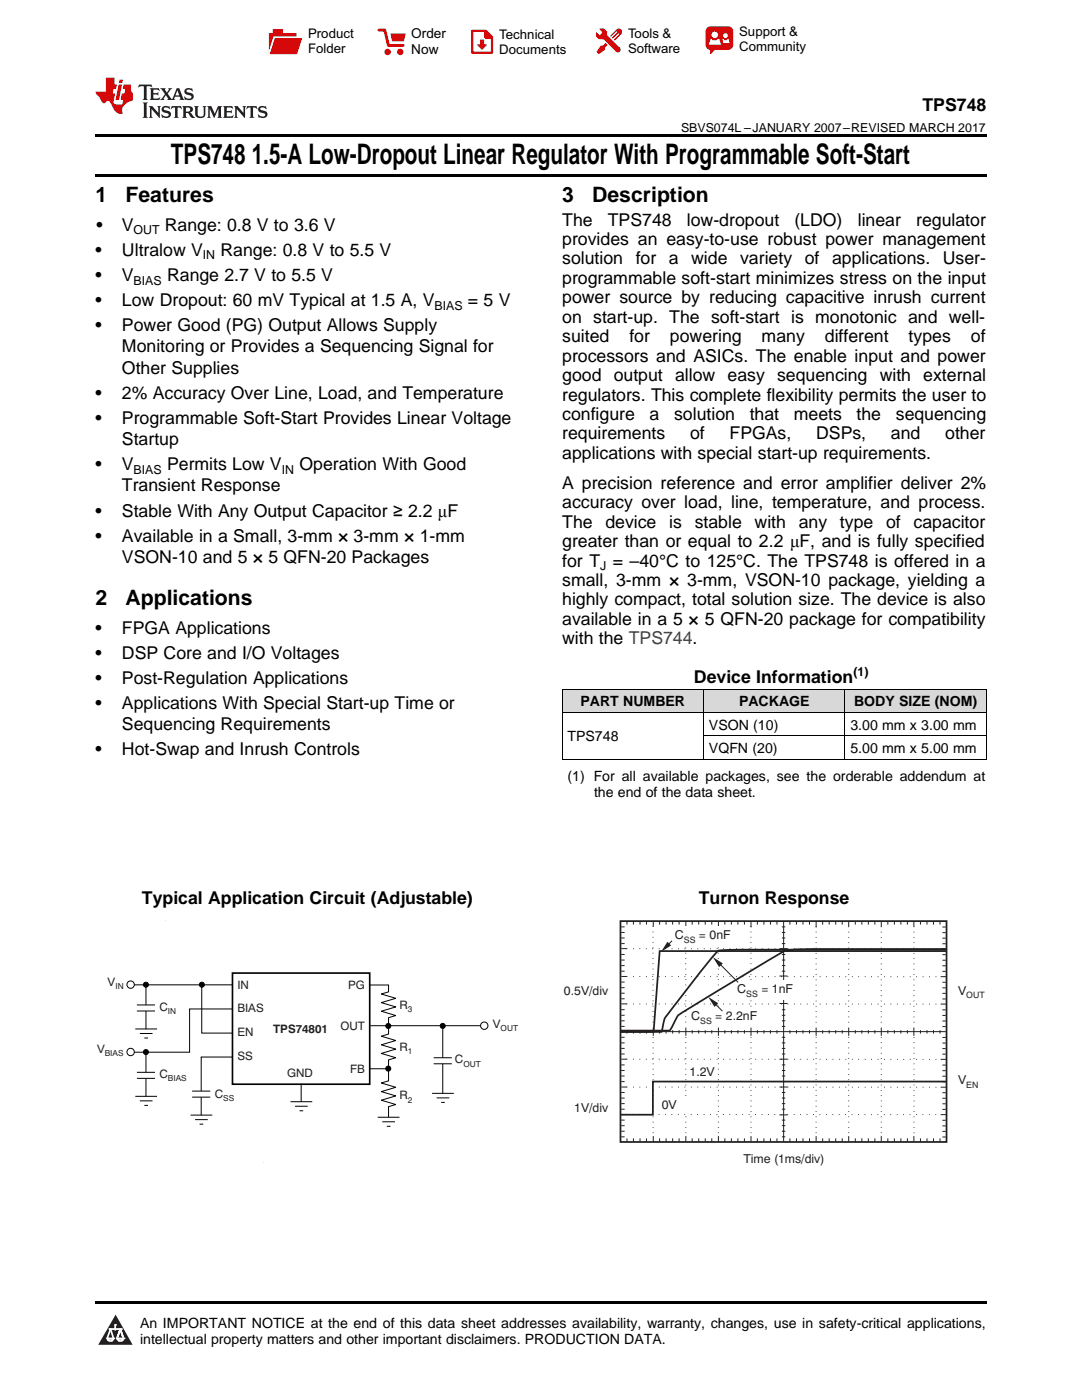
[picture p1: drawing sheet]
<svg xmlns="http://www.w3.org/2000/svg" width="216mm" height="279mm" viewBox="0 0 216 279" stroke-linecap="round" stroke-linejoin="round" font-family="sans-serif">
<g fill="#d8d8d8">
<path d="M112.2 137.6h28.2v4.6h-28.2z"/>
<path d="M140.4 137.6h28.2v4.6h-28.2z"/>
<path d="M168.6 137.6h28.2v4.6h-28.2z"/>
</g>
<path d="M23.1 262.4l3.4 6h-6.9z" fill="#231f20"/>
<path d="M21.4 267.1h1.2l-.3 .5h-.3a.55 .55 0 0 1-.6-.5z" fill-rule="evenodd" fill="#fff"/>
<path d="M21.4 267.1h1.2l-.3 .5h-.3a.55 .55 0 0 1-.6-.5z" fill="none" stroke="#231f20" stroke-width=".34"/>
<path d="M21.4 267.1l1.2 .1-.3 .4h-.5z" fill="none" stroke="#fff" stroke-width=".34"/>
<path d="M23 265.3h.1" fill="none" stroke="#fff" stroke-width=".34"/>
<path d="M23 264.4v.9z" fill="#fff"/>
<path d="M23 264.4v.9z" fill="none" stroke="#fff" stroke-width=".34"/>
<circle cx="23" cy="264.4" r=".17" fill="#fff"/>
<path d="M21.9 265.2h.1" fill="none" stroke="#fff" stroke-width=".34"/>
<path d="M21.9 265.2h2.3z" fill="#fff"/>
<path d="M21.9 265.2h2.3z" fill="none" stroke="#fff" stroke-width=".34"/>
<circle cx="24.2" cy="265.2" r=".17" fill="#fff"/>
<path d="M23.3 267.1h.1" fill="none" stroke="#fff" stroke-width=".34"/>
<path d="M24 265.2l-.7 1.9z" fill="#fff"/>
<path d="M24 265.2l-.7 1.9z" fill="none" stroke="#fff" stroke-width=".34"/>
<path d="M24 265.2l.7 1.9z" fill="#fff"/>
<path d="M24 265.2l.7 1.9z" fill="none" stroke="#fff" stroke-width=".34"/>
<path d="M24.6 267.1h.1" fill="none" stroke="#fff" stroke-width=".34"/>
<circle cx="21.4" cy="267.1" r=".17" fill="#fff"/>
<path d="M22.1 265.2l-.7 1.9z" fill="#fff"/>
<path d="M22.1 265.2l-.7 1.9z" fill="none" stroke="#fff" stroke-width=".34"/>
<path d="M22.1 265.2l.5 1.9z" fill="#fff"/>
<path d="M22.1 265.2l.5 1.9z" fill="none" stroke="#fff" stroke-width=".34"/>
<circle cx="22.6" cy="267.1" r=".17" fill="#fff"/>
<path d="M23.4 267.1h1.3a.65 .65 0 0 1-.7 .5 .65 .65 0 0 1-.6-.5z" fill-rule="evenodd" fill="#fff"/>
<path d="M23.4 267.1h1.3a.65 .65 0 0 1-.7 .5 .65 .65 0 0 1-.6-.5z" fill="none" stroke="#231f20" stroke-width=".34"/>
<path d="M23.4 267.1h1.3l-.4 .5h-.6z" fill="none" stroke="#fff" stroke-width=".34"/>
<path d="M23.3 267.1h.1" fill="none" stroke="#fff" stroke-width=".34"/>
<circle cx="24.7" cy="267.1" r=".17" fill="#fff"/>
<path d="M19 259.7h177.8v.5h-177.8z" fill="#000"/>
<path d="M125 189.3l63 .1M125 194.9h63M125 200.4h63M125 216.9l63 .1M125 211.4h63M125 222.4h62.9" fill="none" stroke="#231f20" stroke-width=".2" stroke-dasharray=".2 1.1" stroke-linecap="butt"/>
<path d="M123.8 183.8h65.1v44.1h-65.1zM188.8 215.9h-58.5v6.6h-6.5" fill="none" stroke="#231f20" stroke-width=".35"/>
<g fill="none" stroke="#231f20" stroke-width=".2" stroke-dasharray=".2 .9" stroke-linecap="butt">
<path d="M130.3 184.9v20.1M136.8 184.9v20.1M143.3 184.9v20.1M149.8 184.9v20.1M162.8 184.9v20.1M169.3 184.9v20.1M175.8 184.9v20.1M182.4 184.9v20.1M130.3 206.9v20.2M136.8 206.9v20.2M143.3 206.9v20.2M149.9 206.9v20.2"/>
<path d="M162.8 206.9v20.2M169.3 206.9v20.2M175.9 206.9v20.2M182.4 206.9v20.2"/>
</g>
<g fill="none" stroke="#231f20" stroke-width=".2">
<path d="M124 199.3h.6M124 198.2h.6M124 197.1h.6M124 196h.6M124 193.8h.6M124 192.7h.6M124 191.6h.6M124 190.5h.6M124 188.3h.6M124 187.2h.6M124 186.1h.6M124 185h.6"/>
<path d="M124 194.9h1.1M124 189.3h1.1M125.1 183.8v.7M126.4 183.8v.7M127.7 183.8v.7M129 183.8v.7M130.4 184v.9M131.6 183.8v.7M132.9 183.8v.7M134.2 183.8v.7M135.5 183.8v.7M136.9 184v1"/>
<path d="M138.1 183.8v.7M139.4 183.8v.7M140.7 183.8v.7M142 183.8v.7M143.4 184v1M144.6 183.8v.7M145.9 183.8v.7M147.2 183.8v.7M148.5 183.8v.7M149.9 184v1.1M151.1 183.8v.7M152.4 183.8v.7"/>
<path d="M153.7 183.8v.7M155 183.8v.7M155.5 189.3h1.6M155.5 194.8h1.6M156 199.3h.7M156 198.2h.7M156 197.1h.7M156 196h.7M156 193.8h.7M156 192.7h.7M156 191.6h.7M156 190.5h.7"/>
<path d="M156 188.3h.7M156 187.2h.7M156 186.1h.7M156 185h.7M156.4 183.8v44.1M157.6 183.8v.7M158.9 183.8v.7M160.2 183.8v.7M161.5 183.8v.7M162.9 184v1.1M164.2 183.8v.7M165.5 183.8v.7"/>
<path d="M166.8 183.8v.7M168.1 183.8v.7M169.3 184v.9M170.7 183.8v.7M172 183.8v.7M173.3 183.8v.7M174.6 183.8v.7M175.8 184v.9M177.2 183.8v.7M178.5 183.8v.7M179.8 183.8v.7M181.1 183.8v.7"/>
<path d="M182.3 184v.9M183.7 183.8v.7M185 183.8v.7M186.3 183.8v.7M187.6 183.8v.7M187.7 194.9h1.1M187.7 189.4h1.1M188 190.5h.7M188 187.2h.7M188 199.4h.7M188 198.2h.7M188 197.1h.7"/>
<path d="M188 196h.7M188 193.9h.7M188 192.7h.7M188 191.6h.7M188 188.3h.7M188 186.1h.7M188 185h.7M123.8 205.9h64.9M124 219.1h.6M124 218h.6M124 215.9h.6M124 214.7h.6"/>
<path d="M124 213.6h.6M124 212.5h.6M124 210.3h.6M124 209.2h.6M124 208.1h.6M124 207h.6M124 204.8h.6M124 203.7h.6M124 202.6h.6M124 201.5h.6M124 200.3h1.1M124 211.4h1.1"/>
<path d="M124 216.9h1.1M125.1 205.6v.7M126.4 205.6v.7M127.7 205.6v.7M129 205.6v.7M130.4 205.1v1.6M131.6 205.6v.7M132.9 205.6v.7M134.2 205.6v.7M135.5 205.6v.7M136.9 205.1v1.6M138.1 205.6v.7"/>
<path d="M139.4 205.6v.7M140.7 205.6v.7M142 205.6v.7M143.4 205.1v1.6M144.6 205.6v.7M145.9 205.6v.7M147.2 205.6v.7M148.5 205.6v.7M149.9 205.1v1.6M151.1 205.6v.7M152.4 205.6v.7M153.7 205.6v.7"/>
<path d="M155 205.6v.7M155.5 211.4h1.6M155.5 216.9h1.6M155.5 200.3h1.6M156 219.1h.7M156 218h.7M156 215.9h.7M156 214.7h.7M156 213.6h.7M156 212.5h.7M156 210.3h.7M156 209.2h.7"/>
<path d="M156 208.1h.7M156 207h.7M156 204.8h.7M156 203.7h.7M156 202.6h.7M156 201.5h.7M157.6 205.6v.7M158.9 205.6v.7M160.2 205.6v.7M161.5 205.6v.7M162.9 205.1v1.6M164.2 205.6v.7"/>
<path d="M165.5 205.6v.7M166.8 205.6v.7M168.1 205.6v.7M169.3 205.1v1.6M170.7 205.6v.7M172 205.6v.7M173.3 205.6v.7M174.6 205.6v.7M175.8 205.1v1.6M177.2 205.6v.7M178.5 205.6v.7M179.8 205.6v.7"/>
<path d="M181.1 205.6v.7M182.3 205.1v1.6M183.7 205.6v.7M185 205.6v.7M186.3 205.6v.7M187.6 205.6v.7M187.7 200.4h1.1M187.7 211.4h1.1M187.7 217h1.1M188 218.1h.7M188 213.7h.7M188 210.4h.7"/>
<path d="M188 202.7h.7M188 219.2h.7M188 215.9h.7M188 214.8h.7M188 212.6h.7M188 209.3h.7M188 208.2h.7M188 207h.7M188 204.9h.7M188 203.8h.7M188 201.5h.7M124 226.9h.6"/>
<path d="M124 225.8h.6M124 224.7h.6M124 223.5h.6M124 221.4h.6M124 220.3h.6M124 222.4h1.1M125.1 227.2v.7M126.4 227.2v.7M127.7 227.2v.7M129 227.2v.7M130.4 226.7v1.1M131.6 227.2v.7"/>
<path d="M132.9 227.2v.7M134.2 227.2v.7M135.5 227.2v.7M136.9 226.7v1.1M138.1 227.2v.7M139.4 227.2v.7M140.7 227.2v.7M142 227.2v.7M143.4 226.7v1.1M144.6 227.2v.7M145.9 227.2v.7M147.2 227.2v.7"/>
<path d="M148.5 227.2v.7M149.9 226.7v1.1M151.1 227.2v.7M152.4 227.2v.7M153.7 227.2v.7M155 227.2v.7M155.5 222.5h1.6M156 226.9h.7M156 225.8h.7M156 224.7h.7M156 223.5h.7M156 221.4h.7"/>
<path d="M156 220.3h.7M157.6 227.2v.7M158.9 227.2v.7M160.2 227.2v.7M161.5 227.2v.7M162.9 226.7v1.1M164.2 227.2v.7M165.5 227.2v.7M166.8 227.2v.7M168.1 227.2v.7M169.3 226.7v1.1M170.7 227.2v.7"/>
<path d="M172 227.2v.7M173.3 227.2v.7M174.6 227.2v.7M175.8 226.7v1.1M177.2 227.2v.7M178.5 227.2v.7M179.8 227.2v.7M181.1 227.2v.7M182.3 226.7v1.1M183.7 227.2v.7M185 227.2v.7M186.3 227.2v.7"/>
<path d="M187.6 227.2v.7M187.7 222.4h1.1M188 225.8h.7M188 224.7h.7M188 221.4h.7M188 226.9h.7M188 223.6h.7M188 220.3h.7"/>
</g>
<g fill="#fff">
<path d="M137.7 201h14.1v4h-14.1z" fill-rule="evenodd"/>
<path d="M147.1 195.7h11.5v3.9h-11.5z" fill-rule="evenodd"/>
<path d="M134.3 184.9h11.9v3.9h-11.9z" fill-rule="evenodd"/>
<path d="M130.7 218.7h7v3.4h-7z" fill-rule="evenodd"/>
</g>
<path d="M188.7 189.4h-9.9a362.4 362.4 0 0 0-21.3 .2 4.4 4.4 0 0 0-2.4 1l-17.5 10.6a6.6 6.6 0 0 0-2.5 1.8l-1 2-.5 .7h-9.8M188.7 189.5l-43.4 .1a3.4 3.4 0 0 0-2.2 .4l-3.4 4.1-6.2 8a4.6 4.6 0 0 0-1.3 3.2l-.2 .6h-8.1M188.8 189.8h-57.2l-1.2 16.1h-6.6" fill="none" stroke="#231f20" stroke-width=".35"/>
<path d="M142.2 191l2 1.3-.7 .7z" fill="#231f20"/>
<path d="M143.2 192l4.1 4.1" fill="none" stroke="#231f20" stroke-width=".2"/>
<path d="M141.3 199l2 1.2-.7 .8z" fill="#231f20"/>
<path d="M142.3 200l1.9 1.8" fill="none" stroke="#231f20" stroke-width=".2"/>
<path d="M133.2 188l.7 .7-2 1.2z" fill="#231f20"/>
<path d="M134.1 187.8l-1.2 1.1" fill="none" stroke="#231f20" stroke-width=".2"/>
<g fill="none" stroke="#010202" stroke-width=".2">
<path d="M58 219.9h4.3M60.1 216.3v3.6M73.8 213.3h3.7M73.9 204.7h22M86.2 218.2h4.4M86.5 212.3h3.7M86.5 211.1h3.7M87.1 219.1h2.6M88.3 204.7v6.4M88.3 212.3v6M58.9 220.8h2.5M59.8 221.7h.7"/>
<path d="M75.4 223h4.3M76.3 223.9h2.5M77.2 224.8h.7M88 220h.8"/>
<circle cx="26.1" cy="196.5" r=".74"/>
</g>
<circle cx="88.3" cy="204.7" r=".5" fill="#010202"/>
<circle cx="88.3" cy="204.7" r=".5" fill="none" stroke="#010202" stroke-width=".2"/>
<circle cx="77.5" cy="213.3" r=".5" fill="#010202"/>
<circle cx="77.5" cy="213.3" r=".5" fill="none" stroke="#010202" stroke-width=".2"/>
<circle cx="77.5" cy="204.8" r=".5" fill="#010202"/>
<g fill="none" stroke="#010202" stroke-width=".2">
<path d="M29.1 196.5v4.1M27 205.4h4.3M27.3 201.8h3.6M27.3 200.6h3.6M27.9 206.3h2.5M28.8 207.2h.7M29.1 201.8v3.6"/>
<circle cx="77.5" cy="204.8" r=".5"/>
</g>
<circle cx="29.1" cy="196.5" r=".5" fill="#010202"/>
<circle cx="29.1" cy="196.5" r=".5" fill="none" stroke="#010202" stroke-width=".2"/>
<circle cx="40.3" cy="196.5" r=".5" fill="#010202"/>
<g fill="none" stroke="#010202" stroke-width=".2">
<path d="M26.8 196.5h19.5M40.3 196.5v9.7h6.1M73.6 196.6h3.9v1.3l-1.4 .5 2.9 .8-2.9 .9 2.9 .9-2.9 .8 2.9 .9-1.5 .4v3.3l-1.4 .4 2.9 .9-2.9 .8 2.9 .9-2.9 .8 2.9 .9-1.5 .4v4.2l-1.4 .4 2.9 .9-2.9 .9 2.9 .8-2.9 .9 2.9 .8-1.5 .5v2M27 218.8h4.3M27.3 215.2h3.6M27.3 214h3.6M27.9 219.7h2.5M29.1 210v4M29.1 215.2v3.6M38.3 219h3.7M38.3 217.8h3.7M40.1 219v3.6"/>
<path d="M46.4 211h-6.3v6.8M28.8 220.6h.7M38 222.5h4.4M38.9 223.4h2.6M39.8 224.4h.8"/>
<circle cx="40.3" cy="196.5" r=".5"/>
<circle cx="26.1" cy="209.9" r=".74"/>
</g>
<path d="M46.4 194.2h27.4v22.2h-27.4z" fill="none" stroke="#010202" stroke-width=".33"/>
<circle cx="29.1" cy="210" r=".5" fill="#010202"/>
<g fill="none" stroke="#010202" stroke-width=".2">
<path d="M46.4 201.4h-8.6v8.6h-11"/>
<circle cx="29.1" cy="210" r=".5"/>
</g>
<path d="M33.1 183.8h.1" fill="none" stroke="#e6e7e9" stroke-width=".2"/>
<path d="M52.6 232h.1" fill="none" stroke="#e6e7e9" stroke-width=".2"/>
<circle cx="96.6" cy="204.7" r=".74" fill="none" stroke="#010202" stroke-width=".2"/>
<path d="M112.2 137.5h84.6M112.2 137.5v14.1M140.4 137.5v14.1M168.6 137.5v14.1M196.8 137.5v14.1M112.2 151.5h84.6M112.2 142.2h84.6M140.4 146.8h56.4" fill="none" stroke="#000" stroke-width=".2"/>
<path d="M19 34.8h177.8v.5h-177.8zM19 26.8h177.8v.6h-177.8zM112.2 151.5l.1 .1zM168.5 151.5l.1 .1zM196.7 151.5l.1 .1z" fill="#000"/>
<path d="M27.7 16.9l-.1 .6 .6-.3h.5v.2v2.2l-.2 .4h1l-.2-.4v-2.2v-.2h.5l.6 .3-.2-.6zM29.9 17.6l.2 .4v1.6l-.2 .4h1.9l.1-.6a1.09 1.09 0 0 1-1.3 .1v-.6h.6l.4 .2v-.7l-.2 .2h-.8v-.6l.2-.1a1.01 1.01 0 0 1 1 .3l-.1-.6zM32 17.6l.9 1.2-1 1.2h.9l-.2-.3 .5-.7 .5 .7-.3 .3h1.7l-.2-.3 .1-.4h1l.1 .4-.2 .3h1l-.3-.4-.7-2h-.5l-1 2.2-.8-1.1 .9-1.1h-.9l.2 .2-.4 .7-.4-.7 .2-.2zM35.4 18l.4 1h-.8zM37 17.7a.66 .66 0 0 0-.2 .8 .66 .66 0 0 0 .6 .4l.7 .2 .1 .2a.8 .8 0 0 1-.7 .4 .8 .8 0 0 1-.7-.5l.1 .8 .2-.2a.94 .94 0 0 0 1.1 .1 .94 .94 0 0 0 .4-.9 1.48 1.48 0 0 0-1.3-.6v-.4a1.1 1.1 0 0 1 1.2 .2l-.2-.6-.2 .1-.5-.1zM28.5 20.4l.2 .4v2.3l-.2 .4h1l-.2-.4v-2.3l.2-.4zM29.7 21.2l.2 .4v1.5l-.2 .4h.8l-.3-.4 .1-1.3 1.6 1.8v-2l.2-.4h-.7l.2 .2v1.1l-1.2-1.3zM32.5 21.3a.66 .66 0 0 0-.2 .8 .66 .66 0 0 0 .6 .4l.6 .2 .2 .2a.8 .8 0 0 1-.8 .4 .8 .8 0 0 1-.7-.5l.2 .7 .2-.1a.94 .94 0 0 0 1 .1 .94 .94 0 0 0 .5-1 1.47 1.47 0 0 0-1.3-.6l-.1-.3a1.1 1.1 0 0 1 1.3 .2l-.2-.6-.2 .1-.5-.2zM34.3 21.2l-.2 .6a.64 .64 0 0 1 .8-.3v1.6l-.2 .4h1l-.3-.4 .1-1.6a.66 .66 0 0 1 .8 .3l-.2-.6zM36.3 21.2l.3 .4v1.5l-.3 .4h1l-.2-.2v-.7h.5l.1 .1a.8 .8 0 0 0 1.2 .7l-1-1a.62 .62 0 0 0 .6-.5 .62 .62 0 0 0-.6-.7zM37.1 21.5h.1a.48 .48 0 0 1 .6 0 .48 .48 0 0 1 .1 .6l-.2 .1-.6 .1zM38.7 21.2l.2 .2a2.29 2.29 0 0 0 .4 2 1.05 1.05 0 0 0 1.7-.7v-1.3l.2-.2h-.8l.2 .4v1.1a.61 .61 0 0 1-.6 .6 .61 .61 0 0 1-.6-.6v-1.1l.3-.4zM41.3 21.2l.3 .4v1.5l-.3 .4h.8l-.2-.4v-1.4l.8 1.9 .9-1.9v1.4l-.2 .4h.9l-.2-.4v-1.5l.2-.4h-.8l-.7 1.5-.6-1.5zM44.5 21.2l.2 .4v1.5l-.2 .4h1.9l.2-.6a1.1 1.1 0 0 1-1.4 .2v-.7h.6l.4 .2v-.6l-.2 .1-.8 .1v-.6l.2-.1a1.02 1.02 0 0 1 1.1 .2l-.2-.5zM46.7 21.2l.2 .4v1.5l-.2 .4h.8l-.3-.4 .1-1.3 1.6 1.8v-2l.2-.4h-.7l.2 .2v1.1l-1.2-1.3zM49.3 21.2l-.1 .6a.64 .64 0 0 1 .8-.3v1.6l-.3 .4h1l-.2-.4v-1.6a.66 .66 0 0 1 .8 .3l-.1-.6zM51.7 21.3a.66 .66 0 0 0-.2 .7 .66 .66 0 0 0 .7 .5l.6 .2 .1 .2a.8 .8 0 0 1-.7 .4 .8 .8 0 0 1-.7-.5l.1 .7 .2-.1a.94 .94 0 0 0 1.1 .1 .94 .94 0 0 0 .4-1 1.48 1.48 0 0 0-1.2-.6l-.1-.3a1.1 1.1 0 0 1 1.2 .2l-.2-.6-.1 .1-.6-.2z" fill="#231f20"/>
<path d="M21.1 15.5v2.8h-2v.4l.9 .9a.96 .96 0 0 0 1 1 .59 .59 0 0 1 .5-.4 .59 .59 0 0 1 .5 .3l.4 .8a1.61 1.61 0 0 0 2.1 1.3 1.63 1.63 0 0 1 1.1-2.2l.9-.3v-1.5a1.6 1.6 0 0 1-.4-1.7h-1.4l-.2 .9h.5l-.2 .8h-.5l-.2 1v.3h.5l-.2 .9h-.7a.74 .74 0 0 1-1-.6l.3-1.6h-.5l.2-.8h.5l.1-.9h-.4v-1.4zM23.7 16.9l-.7 3h.8l.6-3zM23.8 15.9l-.1 .7h.7l.2-.7z" fill="#ee1d23"/>
<g fill="#d60000">
<path d="M54.4 5.8h2v.8h2.8v4.2h-5.5v-4.2h.7z" fill-rule="evenodd"/>
<path d="M54.7 7.5h5.6l-1 3.3h-5.6z" fill-rule="evenodd"/>
</g>
<path d="M54.6 7.4h5.8l-.1 .1h-5.5l-1.1 3.3z" fill-rule="evenodd" fill="#fff"/>
<path d="M54.6 7.4h5.8l-.1 .1h-5.5l-1.1 3.3z" fill="none" stroke="#fff" stroke-width=".2"/>
<path d="M75.6 6h1.2l.7 3.1h3" fill="none" stroke="#d60000" stroke-width=".56"/>
<g fill="#d60000">
<path d="M77.9 6.7h3.1l-.4 1.5h-2.3z" fill-rule="evenodd"/>
<circle cx="77.3" cy="10.4" r=".64"/>
<circle cx="79.9" cy="10.4" r=".64"/>
</g>
<path d="M94.2 6.2h2.7l1.3 1.2v3.1h-4z" fill="none" stroke="#d60000" stroke-width=".44"/>
<g fill="#d60000">
<path d="M95.8 7.9h.8v1h.6l-1 1.1-1-1v-.1h.6z" fill-rule="evenodd"/>
<path d="M96.6 6.2h.3l1.3 1.2v.4h-1.3l-.3-.4z" fill-rule="evenodd"/>
<path d="M119.6 5.7h.9l.6 .6 .1 .7 2.5 2.5-.8 .8-2.3-2.3-1.1-.2-.6-.6v-.8l.7 .6 .5-.4v-.2l-.4-.5z" fill-rule="evenodd"/>
<path d="M119.9 9.1h.4l.5-.5 .4 .4-.5 .5v.4l-1.2 .9-.5-.5z" fill-rule="evenodd"/>
<path d="M123 5.9a.67 .67 0 0 1 .9 0 .67 .67 0 0 1 0 .9z" fill-rule="evenodd"/>
<path d="M123 5.9l.9 .9-1.2 1.2h-.2l.1-.2 .9-.9 .1-.2h-.3l-.9 1h-.2v-.2l.9-1 .1-.2h-.3l-.9 1h-.2v-.2z" fill-rule="evenodd"/>
<circle cx="123.3" cy="9.9" r=".54"/>
</g>
<path d="M121.1 6.3l-.1 .7" fill="none" stroke="#d60000" stroke-width=".2"/>
<g fill="#d60000">
<path d="M141.1 5.5l.6-.2h3.6a.95 .95 0 0 1 1 .9v2.8a.95 .95 0 0 1-1 .9h-3.6a.95 .95 0 0 1-.9-.9v-2.8z" fill-rule="evenodd"/>
<path d="M141.7 9.9h.9l-.7 .9h-.2z" fill-rule="evenodd"/>
</g>
<g fill="#fff">
<path d="M144.3 8.6h1.3z"/>
<path d="M141.8 7.8h.3l.1 .2h.8l.2-.2h.3l.4 1.1h-2.5z" fill-rule="evenodd"/>
<path d="M144.2 7.8h.2l.2 .2h.4l.2-.2h.2l.2 .8h-1.3z" fill-rule="evenodd"/>
<circle cx="142.6" cy="6.9" r=".65"/>
<circle cx="144.8" cy="7.1" r=".48"/>
</g>
<g font-size="5.6">
<text x="34.1" y="32.8">TPS748</text>
<text x="50.2" y="32.8">1.5-A Low-Dropout Linear Regulator With Programmable Soft-Start</text>
</g>
<g font-size="4.2">
<text x="19" y="40.4">1</text>
<text x="25" y="40.4">Features</text>
<text x="112.2" y="40.4">3</text>
<text x="118.2" y="40.4">Description</text>
<text x="19" y="120.8">2</text>
<text x="25" y="120.8">Applications</text>
</g>
<g font-size="3.5">
<text x="184.1" y="22.2">TPS748</text>
<text x="19.2" y="46.1">•</text>
<text x="24.3" y="46.1">V</text>
<text x="32.9" y="46.1">Range: 0.8 V to 3.6 V</text>
<text x="112.2" y="45">The</text>
<text x="121.3" y="45">TPS748</text>
<text x="137.1" y="45">low-dropout</text>
<text x="158.5" y="45">(LDO)</text>
<text x="171.2" y="45">linear</text>
<text x="182.8" y="45">regulator</text>
<text x="19" y="51.1">•</text>
<text x="24.3" y="51.1">Ultralow V</text>
<text x="44" y="51.1">Range: 0.8 V to 5.5 V</text>
<text x="112.2" y="48.9">provides an easy-to-use robust power management</text>
<text x="112.2" y="52.8">solution</text>
<text x="126.8" y="52.8">for</text>
<text x="133.5" y="52.8">a</text>
<text x="137.9" y="52.8">wide</text>
<text x="147.7" y="52.8">variety</text>
<text x="160.6" y="52.8">of</text>
<text x="166" y="52.8">applications.</text>
<text x="188.1" y="52.8">User-</text>
<text x="19" y="56.1">•</text>
<text x="24.3" y="56.1">V</text>
<text x="33.3" y="56.1">Range 2.7 V to 5.5 V</text>
<text x="112.2" y="56.7">programmable soft-start minimizes stress on the input</text>
<text x="19" y="61.1">•</text>
<text x="24.3" y="61.1">Low Dropout: 60 mV Typical at 1.5 A, V</text>
<text x="93.4" y="61.1">= 5 V</text>
<text x="112.2" y="60.5">power source by reducing capacitive inrush current</text>
<text x="112.2" y="64.4">on start-up. The soft-start is monotonic and well-</text>
<text x="19" y="66.1">•</text>
<text x="24.3" y="66.1">Power Good (PG) Output Allows Supply</text>
<text x="24.3" y="70.3">Monitoring or Provides a Sequencing Signal for</text>
<text x="112.2" y="68.3">suited</text>
<text x="125.6" y="68.3">for</text>
<text x="133.7" y="68.3">powering</text>
<text x="152" y="68.3">many</text>
<text x="164.6" y="68.3">different</text>
<text x="181.3" y="68.3">types</text>
<text x="193.7" y="68.3">of</text>
<text x="24.3" y="74.6">Other Supplies</text>
<text x="112.2" y="72.2">processors and ASICs. The enable input and power</text>
<text x="112.2" y="76.1">good output allow easy sequencing with external</text>
<text x="19" y="79.6">•</text>
<text x="24.3" y="79.6">2% Accuracy Over Line, Load, and Temperature</text>
<text x="112.2" y="79.9">regulators. This complete flexibility permits the user to</text>
<text x="112.2" y="83.8">configure</text>
<text x="129.6" y="83.8">a</text>
<text x="134.5" y="83.8">solution</text>
<text x="149.6" y="83.8">that</text>
<text x="158.4" y="83.8">meets</text>
<text x="170.9" y="83.8">the</text>
<text x="178.8" y="83.8">sequencing</text>
<text x="19" y="84.6">•</text>
<text x="24.3" y="84.6">Programmable Soft-Start Provides Linear Voltage</text>
<text x="24.3" y="88.8">Startup</text>
<text x="112.2" y="87.7">requirements</text>
<text x="137.7" y="87.7">of</text>
<text x="145.6" y="87.7">FPGAs,</text>
<text x="162.9" y="87.7">DSPs,</text>
<text x="177.8" y="87.7">and</text>
<text x="188.6" y="87.7">other</text>
<text x="19" y="93.8">•</text>
<text x="24.3" y="93.8">V</text>
<text x="33.3" y="93.8">Permits Low V</text>
<text x="59.8" y="93.8">Operation With Good</text>
<text x="112.2" y="91.6">applications with special start-up requirements.</text>
<text x="24.3" y="98.1">Transient Response</text>
<text x="112.2" y="97.5">A precision reference and error amplifier deliver 2%</text>
<text x="112.2" y="101.4">accuracy over load, line, temperature, and process.</text>
<text x="19" y="103.1">•</text>
<text x="24.3" y="103.1">Stable With Any Output Capacitor ≥ 2.2 μF</text>
<text x="112.2" y="105.3">The</text>
<text x="120.8" y="105.3">device</text>
<text x="133.5" y="105.3">is</text>
<text x="138.6" y="105.3">stable</text>
<text x="150.6" y="105.3">with</text>
<text x="159.4" y="105.3">any</text>
<text x="167.6" y="105.3">type</text>
<text x="176.8" y="105.3">of</text>
<text x="182.3" y="105.3">capacitor</text>
<text x="19" y="108.1">•</text>
<text x="24.3" y="108.1">Available in a Small, 3-mm × 3-mm × 1-mm</text>
<text x="24.3" y="112.3">VSON-10 and 5 × 5 QFN-20 Packages</text>
<text x="112.2" y="109.2">greater than or equal to 2.2 μF, and is fully specified</text>
<text x="112.2" y="113.1">for T</text>
<text x="122.3" y="113.1">= –40°C to 125°C. The TPS748 is offered in a</text>
<text x="112.2" y="116.9">small, 3-mm × 3-mm, VSON-10 package, yielding a</text>
<text x="112.2" y="120.8">highly compact, total solution size. The device is also</text>
<text x="112.2" y="124.7">available in a 5 × 5 QFN-20 package for compatibility</text>
<text x="19" y="126.5">•</text>
<text x="19" y="131.5">•</text>
<text x="24.3" y="126.5">FPGA Applications</text>
<text x="24.3" y="131.5">DSP Core and I/O Voltages</text>
<text x="112.2" y="128.6">with the TPS744.</text>
<text x="19" y="136.5">•</text>
<text x="24.3" y="136.5">Post-Regulation Applications</text>
<text x="138.5" y="136.3">Device Information</text>
<text x="19" y="141.5">•</text>
<text x="24.3" y="141.5">Applications With Special Start-up Time or</text>
<text x="24.3" y="145.7">Sequencing Requirements</text>
<text x="19" y="150.7">•</text>
<text x="24.3" y="150.7">Hot-Swap and Inrush Controls</text>
<text x="28.3" y="180.4">Typical Application Circuit (Adjustable)</text>
<text x="139.5" y="180.4">Turnon Response</text>
</g>
<g font-size="2.8">
<text x="115.8" y="141">PART NUMBER</text>
<text x="147.5" y="141">PACKAGE</text>
<text x="170.4" y="141">BODY SIZE (NOM)</text>
<text x="113.2" y="148">TPS748</text>
<text x="141.5" y="145.6">VSON (10)</text>
<text x="169.7" y="145.6">3.00 mm x 3.00 mm</text>
<text x="113.2" y="155.8">(1) For all available packages, see the orderable addendum at</text>
<text x="141.5" y="150.3">VQFN (20)</text>
<text x="169.7" y="150.3">5.00 mm x 5.00 mm</text>
<text x="118.5" y="159">the end of the data sheet.</text>
<text x="27.9" y="265">An IMPORTANT NOTICE at the end of this data sheet addresses availability, warranty, changes, use in safety-critical applications,</text>
<text x="27.9" y="268.2">intellectual property matters and other important disclaimers. PRODUCTION DATA.</text>
</g>
<g font-size="2.7">
<text x="82.1" y="7.7">Order</text>
<text x="82.1" y="10.7">Now</text>
</g>
<g font-size="2.6">
<text x="61.5" y="7.6">Product</text>
<text x="61.5" y="10.6">Folder</text>
<text x="99.6" y="7.8">Technical</text>
<text x="99.6" y="10.8">Documents</text>
<text x="125.3" y="7.6">Tools &amp;</text>
<text x="125.3" y="10.6">Software</text>
<text x="147.5" y="7.2">Support &amp;</text>
<text x="147.5" y="10.2">Community</text>
</g>
<g font-size="2.5">
<text x="135.9" y="26.3">SBVS074L –JANUARY 2007–REVISED MARCH 2017</text>
<text x="26.6" y="46.8">OUT</text>
<text x="40.5" y="51.8">IN</text>
<text x="26.7" y="56.8">BIAS</text>
<text x="86.7" y="61.8">BIAS</text>
<text x="26.7" y="94.5">BIAS</text>
<text x="56.2" y="94.5">IN</text>
<text x="119.7" y="113.8">J</text>
<text x="170.3" y="134.9">(1)</text>
</g>
<g font-size="2.4" fill="#231f20">
<text x="134.7" y="187.5">C</text>
<text x="139.5" y="187.5">= 0nF</text>
<text x="112.5" y="198.6">0.5V/div</text>
<text x="137.9" y="203.6">C</text>
<text x="142.7" y="203.6">= 2.2nF</text>
<text x="147.1" y="198.3">C</text>
<text x="151.9" y="198.3">= 1nF</text>
<text x="191.2" y="198.6">V</text>
<text x="137.6" y="214.8">1.2V</text>
<text x="114.6" y="221.8">1V/div</text>
<text x="132" y="221.3">0V</text>
<text x="191.2" y="216.4">V</text>
<text x="148.3" y="232.2">Time (1ms/div)</text>
</g>
<g font-size="2.3" fill="#231f20">
<text x="21.5" y="196.7">V</text>
<text x="47.4" y="197.4">IN</text>
<text x="69.5" y="197.4">PG</text>
<text x="31.8" y="201.7">C</text>
<text x="47.4" y="202.1">BIAS</text>
<text x="79.7" y="201.3">R</text>
<text x="47.4" y="206.8">EN</text>
<text x="54.5" y="206.2">TPS74801</text>
<text x="67.9" y="205.5">OUT</text>
<text x="79.7" y="209.8">R</text>
<text x="98.4" y="205.2">V</text>
<text x="19.4" y="210.1">V</text>
<text x="31.8" y="215.1">C</text>
<text x="47.4" y="211.6">SS</text>
<text x="57.3" y="215">GND</text>
<text x="69.8" y="214.1">FB</text>
<text x="90.8" y="212.2">C</text>
<text x="42.9" y="219.1">C</text>
<text x="79.7" y="219.4">R</text>
</g>
<g font-size="1.7" fill="#231f20">
<text x="136.4" y="188.2">SS</text>
<text x="23" y="197.3">IN</text>
<text x="33.5" y="202.3">IN</text>
<text x="81.4" y="202">3</text>
<text x="148.9" y="199">SS</text>
<text x="192.8" y="199.3">OUT</text>
<text x="99.9" y="205.8">OUT</text>
<text x="139.7" y="204.3">SS</text>
<text x="20.9" y="210.8">BIAS</text>
<text x="33.5" y="215.8">BIAS</text>
<text x="81.4" y="210.4">1</text>
<text x="92.5" y="212.9">OUT</text>
<text x="44.5" y="219.7">SS</text>
<text x="81.4" y="220.1">2</text>
<text x="192.8" y="217.1">EN</text>
</g>
</svg>
